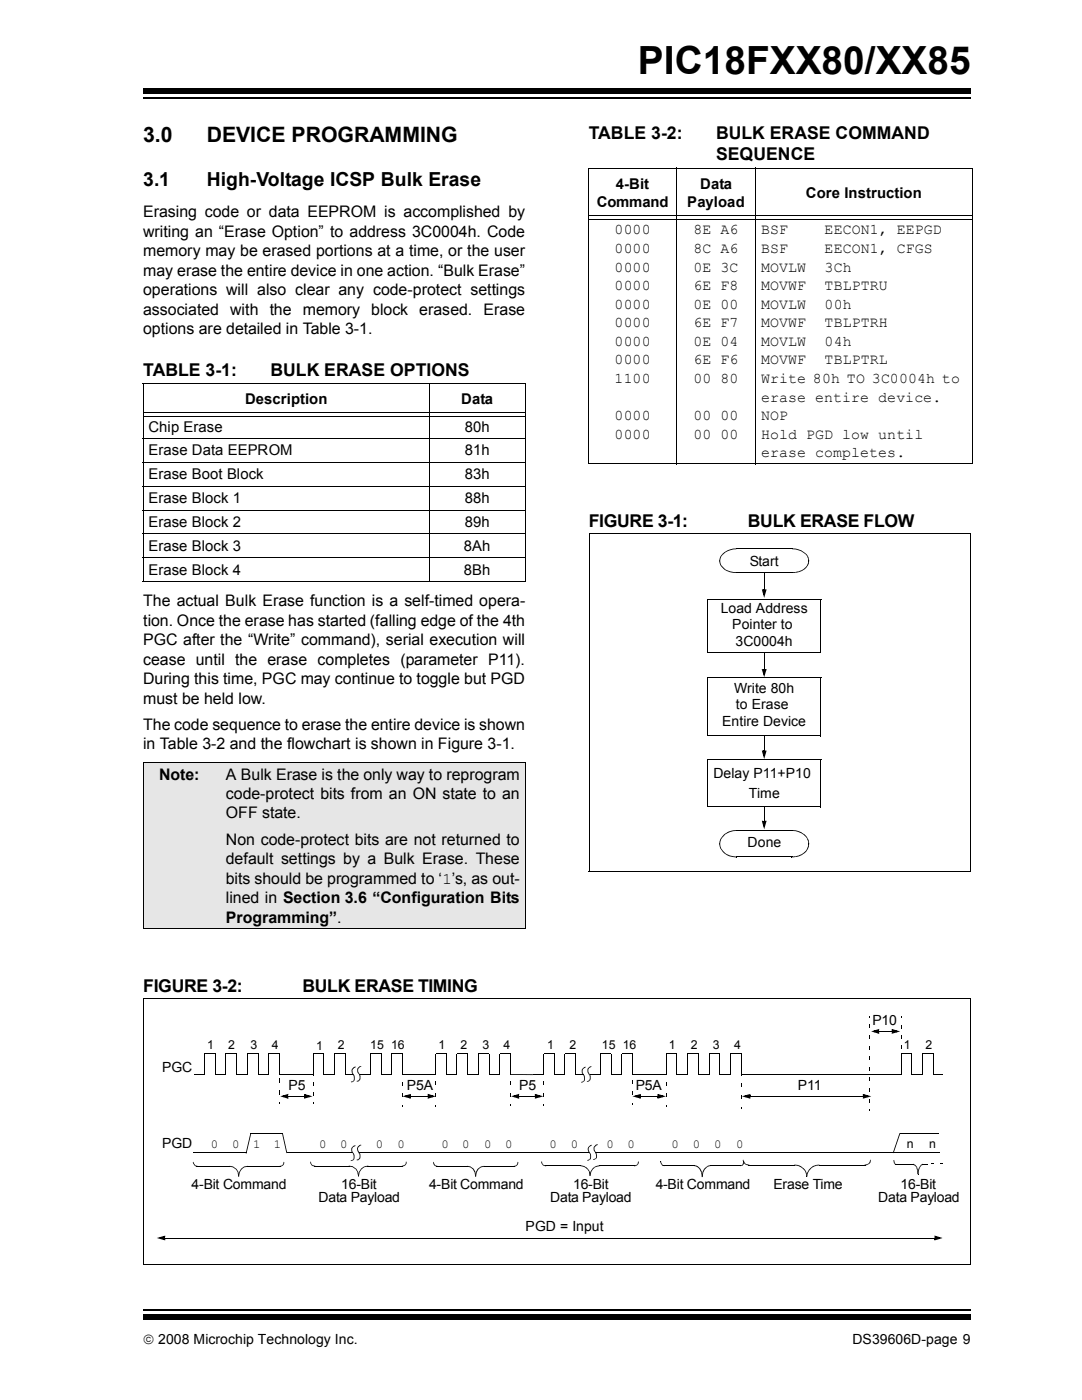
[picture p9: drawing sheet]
<svg xmlns="http://www.w3.org/2000/svg" width="216mm" height="279mm" viewBox="0 0 216 279" stroke-linecap="round" stroke-linejoin="round" font-family="sans-serif">
<path d="M28.6 261.4h165.1" fill="none" stroke="#000" stroke-width=".34"/>
<path d="M28.6 262.4h165.1v1.1h-165.1z" fill="#000"/>
<path d="M28.6 17.3h165.1v5.4h-165.1z" fill="#fff"/>
<path d="M28.6 19.6h165.1" fill="none" stroke="#000" stroke-width=".34"/>
<path d="M28.6 17.7h165.1v1.1h-165.1z" fill="#000"/>
<path d="M28.6 152.1h76.2v33.1h-76.2z" fill="#e6e6e6"/>
<g fill="none" stroke="#000" stroke-width=".2">
<path d="M117.4 33.5h76.7M117.5 33.6v58.9M135 33.4v59.3M150.8 33.4v59.3M194 33.6v58.9M117.6 42.9h76.3M117.6 43.8h76.3M28.5 76.6h57.1M28.6 76.6v39.4M85.7 76.5v39.7M85.8 76.6h19.1M104.8 76.6v39.4"/>
<path d="M28.5 87.5h76.4M28.5 92.3h76.4M28.5 97h76.4M28.7 82.3h76M28.7 83.2h76M117.4 92.6h76.7M28.5 101.8h76.4M28.5 106.6h76.4M28.5 111.3h76.4M28.5 116.1h57.1M85.8 116.1h19.1M117.6 106.4v67.6"/>
<path d="M117.6 106.5h76.1M141.2 119.7h22.7M141.2 119.6v10.7M146.9 109.5h11.3M146.9 114.3h11.3M152.5 114.3v3.4M163.8 119.7v10.7M193.6 106.5v67.6M141.1 130.3h22.7M141.2 135.2v11.7M141.2 135.3h22.7M152.5 130.4v3.2"/>
<path d="M163.8 135.3v11.7M28.5 152.1h76.4M28.6 152.2v32.9M104.8 152.2v32.9M141.1 146.9h22.7M141.2 151.6v9.5M141.2 151.7h22.7M152.5 146.7v3.2M163.8 151.7v9.4M117.5 174h76.1M141.1 161.1h22.7M146.9 165.7h11.3"/>
<path d="M146.9 171h11.3M152.5 161.1v2.8M28.5 185.2h76.4M38.7 214.5h2.1v-4.3h2.2v4.3h2.1v-4.3h2.1v4.3h2.2v-4.3h2.1v4.3h2.1v-4.3h2.2v4.3M55.8 214.5h6.7v-4.3h2.1v4.3h2.2v-4.3h2.2v4.3M57.6 218.8h3.1M71.8 214.5h2.1v-4.3h2.1v4.3h2.2v-4.3h2.1v4.3M80.3 214.5h6.7v-4.2h2.1v4.2M82 218.8h3.3M89 214.5h2.2v-4.2h2.1v4.2M148 214.5h31.8v-4.3h2.1v4.3h2.2v-4.3h2.1v4.3M149.7 218.8h22.5"/>
<path d="M175.5 205.8h2.4M57.2 230.1h13.2M70.5 230.1h47.1M149.3 232.5h9.3M163.4 232.5h9.3M179.6 226.1h7.6M33 247.1h153.4"/>
</g>
<g fill="#000">
<path d="M143.5 111.9l.2 .2zM144.1 110.5l1-.6 .5-.2 .1 .1-1.4 .8-.4 .5-.2 .9-.2-.1a1.88 1.88 0 0 1 .6-1.4zM143.5 111.8h.2zM143.5 111.9h.2l.1 .5h-.2zM143.6 112.4h.2l.1 .4-.1 .1zM145.6 109.7l.7-.2v.2l-.6 .1zM146.3 109.5l.6-.1v.2l-.6 .1zM146.9 109.4l.1 .2zM146.9 114.2l.1 .2zM143.8 112.9l.1-.1 .7 .8 .5 .2 1.8 .4v.2a3.5 3.5 0 0 1-3.1-1.5zM152.2 117.6h.3v.4h-.3zM152 117.6l.4 .1 .3 .9-.4 .1 .3-1 .3 .1-.4 .2v-.4h.4l-.4 1.7z"/>
<path d="M158 109.4l.1 .2zM158 114.2l.1 .2zM158.1 109.4a3.6 3.6 0 0 1 3.1 1.6l-.2 .1-.2-.5-.9-.6-1.2-.3-.6-.1zM158.1 114.2l.6-.1v.2l-.6 .1zM158.7 114.1l.6-.1 .1 .2-.7 .1zM161 111.1l.2-.1 .2 .5h-.2zM161.3 111.9l.2 .1zM161.3 111.8l.2 .1zM161.2 111.5h.2l.1 .4h-.2zM161.3 111.9h.2a2.59 2.59 0 0 1-2.1 2.3l-.1-.2 .6-.2 .9-.6 .4-.8zM152.2 133.5h.3v.4h-.3zM152 133.5l.4 .2 .3 .8-.4 .1 .3-.9h.3l-.4 .2v-.4h.5l-.5 1.6z"/>
<path d="M152.2 149.8h.3v.3h-.3zM152 149.8l.4 .1 .3 .9-.4 .1 .3-1 .3 .1-.4 .1v-.3h.4l-.4 1.7zM143.5 168.4l.2 .1zM144.5 166.5l1.1-.6 .1 .1-1.1 .6-.3 .4-.4 .4-.2 1.1-.2-.1a2.57 2.57 0 0 1 1-1.9zM143.5 168.3l.2-.1zM143.5 168.4l.2-.1 .1 .6h-.2zM143.6 168.9h.2l.1 .5h-.1zM145.6 165.9l.7-.2v.2l-.6 .1zM146.3 165.7h.6v.1l-.6 .1zM146.9 165.7l.1 .1zM146.9 171l.1 .1zM143.8 169.4l.1-.1 .7 .9 .5 .3 1.8 .5v.1a3.6 3.6 0 0 1-3.1-1.7z"/>
<path d="M152.2 163.8h.3v.3h-.3zM152 163.8l.4 .1 .3 .9-.4 .1 .3-1 .3 .1-.4 .1v-.3h.4l-.4 1.7zM158 165.7l.1 .1zM158 171l.1 .1zM158.1 165.7a3.4 3.4 0 0 1 3.1 1.7h-.2l-.2-.4-.9-.7-1.2-.4-.6-.1zM158.1 171l.6-.1v.1l-.6 .1zM158.7 170.9l.6-.2 .1 .2-.7 .1zM161 167.4h.2l.2 .5h-.2zM161.3 168.4l.2 .1zM161.3 168.2l.2 .1zM161.2 167.9h.2l.1 .5h-.2zM161.3 168.3h.2a2.76 2.76 0 0 1-2.1 2.6l-.1-.2 .6-.2 .9-.7 .4-.9z"/>
<path d="M57.2 218.5h.3v.3h-.3zM55.9 218.8l1.6-.5-.1 .4-.8 .3-.1-.4 .9 .3-.1 .3-.1-.4h.3v.5zM60.7 218.3l1.7 .5-1.7 .5 .1-.4 .9-.3 .1 .4-1-.3 .1-.3 .1 .4h-.3zM60.7 218.8h.3v.2h-.3zM62.4 218h.2v.7h-.2zM62.4 216h.2v.7h-.2zM62.4 214.4h.2v.3h-.2zM68.9 214.4h1.7v.2h-1.7zM80.2 218.2h.2v.8h-.2zM80.2 215.9h.2v.8h-.2zM80.2 214h.2v.3h-.2zM81.7 218.5h.3v.3h-.3z"/>
<path d="M80.3 218.8l1.7-.5-.1 .4-.9 .3-.1-.4 1 .3-.1 .3-.1-.4h.3v.5zM85.3 218.3l1.7 .5-1.7 .5 .2-.4 .8-.3 .1 .4-.9-.3 .1-.3 .1 .4h-.4zM85.3 218.8h.4v.2h-.4zM86.9 218.2h.1v.7h-.1zM86.9 215.8h.1v.8h-.1zM86.9 213.9h.1v.4h-.1zM149.4 218.5h.3v.3h-.3zM148 218.8l1.7-.5-.1 .4-.9 .3-.1-.4 1 .3-.1 .3-.1-.4h.3v.5zM172.2 218.3l1.7 .5-1.7 .5 .1-.4 .9-.3 .1 .4-1-.3 .1-.3 .1 .4h-.3zM172.2 218.8h.3v.2h-.3zM173.4 217.2h.1v.7h-.1zM173.4 215.1h.1v.7h-.1z"/>
<path d="M173.4 213h.1v.7h-.1zM173.4 210.8h.1v.8h-.1zM173.4 208.7h.1v.7h-.1zM173.4 206.6h.1v.7h-.1zM173.4 204.5h.1v.7h-.1zM173.4 202.7h.1v.4h-.1zM175.1 205.6h.3v.2h-.3zM173.8 205.8l1.6-.5-.1 .5-.8 .2-.1-.3 .9 .2-.1 .4-.1-.5h.3v.5zM177.9 205.4l1.7 .4-1.7 .5 .2-.4 .8-.2 .1 .3-.9-.2v-.4l.2 .4h-.4zM177.9 205.8h.4v.3h-.4zM179.7 210.6h.2v.4h-.2zM179.7 208.6h.2v.7h-.2z"/>
<path d="M179.7 206.6h.2v.7h-.2zM179.7 204.6h.2v.6h-.2zM179.7 202.9h.2v.3h-.2zM62.4 220h.2v.3h-.2zM80.2 220.6h.2v.3h-.2zM86.9 220.5h.1v.3h-.1zM148.2 231.5h.2zM148.2 231.6l.2-.1 .1 .4-.2 .1zM148.3 232l.2-.1 .2 .3-.1 .1zM149.4 232.4l.1 .2zM148.7 232.2l.7 .2v.2l-.5-.1-.3-.2zM158.4 232.4l.1 .2z"/>
<path d="M158.5 232.4a2.62 2.62 0 0 1 2.4 1.5h-.2l-.2-.3-.6-.6-.4-.2-1-.2zM160.7 233.9h.2l.1 .4-.1 .1zM160.9 234.8l.2 .1zM161.7 233.1l.8-.5 .1 .2-1.1 .8-.4 .7v.5h-.2l.2-.9zM160.9 234.3h.1l.1 .5h-.2zM162.5 232.6l.5-.1v.1l-.4 .2zM163 232.5l.5-.1v.2h-.5zM163.5 232.4l.1 .2zM172.5 232.4l.1 .2zM172.6 232.4l.4-.1 .1 .2-.5 .1zM173.4 221.4h.1v.4h-.1zM173.4 219.3h.1v.7h-.1z"/>
<path d="M173 232.3l.3-.1 .1 .1-.3 .2zM173.6 231.5l.2 .1zM173.6 231.5l.2 .1-.1 .4-.3 .3-.1-.1 .3-.3zM179.5 226.1l.2 .1-1.4 3.9h-.2zM32.6 246.8h.4v.3h-.4zM31.3 247.1l1.7-.5-.1 .4-.9 .2-.1-.3 1 .3-.1 .3-.2-.4h.4v.4zM186.5 246.6l1.6 .5-1.6 .5 .1-.4 .9-.3v.3l-.9-.2 .1-.4 .1 .5h-.3zM186.5 247.1h.3v.2h-.3z"/>
</g>
<g fill="#000">
<path d="M152.2 117.8h.5l-.2 .9zM152.2 133.7h.5l-.2 .8zM152.2 150h.5l-.2 .8zM152.2 164h.5l-.2 .9zM56.5 218.8l.9-.3v.5zM60.8 218.5l.9 .3-.9 .2zM80.9 218.8l.9-.3v.5zM85.5 218.5l.9 .3-.9 .2zM148.7 218.8l.9-.3v.5zM172.3 218.5l.9 .3-.9 .2zM174.4 205.8l.9-.2v.5zM178.1 205.6l.9 .2-.9 .3z"/>
<path d="M31.9 247.1l.9-.3v.5zM186.6 246.8l.9 .3-.9 .2z"/>
</g>
<path d="M70.4 229l.2-.2h.8a1.13 1.13 0 0 0 .4 1.4 .9 .9 0 0 1-.5 1.3h-.8a1.21 1.21 0 0 0-.2-1.7l-.1-.3z" fill-rule="evenodd" fill="#fff"/>
<path d="M50 226.2h.1l-.9 4h-.2zM56.3 226.3h.2l.8 3.8h-.2zM70 231.5l.1 .2zM70.1 231.5h.2v.2h-.2zM70.3 231.5l.1-.1 .1 .1-.2 .2zM70.8 228.6l.2 .1zM70.3 228.9l.5-.3 .1 .1-.6 .4v.7a1.37 1.37 0 0 1 .2 1.7v-1.2a1.03 1.03 0 0 1-.2-1.4zM71.2 231.4l.1 .2zM71.2 231.4h.3v.1l-.2 .1zM71.5 231.4l.1-.2 .1 .2-.2 .1zM72 228.4l.1 .2zM71.3 228.9l.7-.5v.2l-.5 .4v.6a1.41 1.41 0 0 1 .2 1.8l-.1-.2 .2-.1v-.8l-.3-.3a1.1 1.1 0 0 1-.2-1.1z" fill="#000"/>
<path d="M38.6 230.1h10.6M50 226.2h6.5" fill="none" stroke="#000" stroke-width=".2"/>
<path d="M70.4 213.2l.3-.1h.7a1.28 1.28 0 0 0 .4 1.4v.9l-.2 .3-1.1 .1a1.2 1.2 0 0 0-.2-1.7l-.1-.3z" fill-rule="evenodd" fill="#fff"/>
<path d="M70 215.8l.1 .2zM70.1 215.8h.2l.1 .2h-.3zM70.3 215.8l.2-.1 .1 .1-.2 .2zM70.8 212.9l.2 .1zM70.5 213l.3-.1 .1 .1-.5 .4v.7a1.37 1.37 0 0 1 .2 1.7v-.9l-.4-.8-.1-.4 .1-.3zM71.2 215.7l.1 .2zM71.2 215.7h.3v.1l-.2 .1zM71.4 215.7l.2-.2 .1 .2-.2 .1zM72 212.7l.1 .2zM71.3 213.2l.7-.5v.2l-.5 .3v.7a1.41 1.41 0 0 1 .2 1.8l-.1-.2 .2-.1v-.6l-.5-.8z" fill="#000"/>
<path d="M93.3 214.5h2.2v-4.2h2.1v4.2M97.6 214.5h2.1v-4.2h2.2v4.2M106.3 214.5h2.2v-4.2h2.1v4.2h2.1v-4.2h2.2v4.2M117.7 214.5h2.1v-4.2h2.2v4.2h2.1v-4.2h2.1v4.2" fill="none" stroke="#000" stroke-width=".2"/>
<path d="M116.4 213.3l.2-.2 .7 .1a1.38 1.38 0 0 0 .4 1.4 .87 .87 0 0 1-.5 1.2h-.7a1.2 1.2 0 0 0-.3-1.7v-.3z" fill-rule="evenodd" fill="#fff"/>
<g fill="#000">
<path d="M55.7 217.6h.2v.9h-.2zM55.7 215.3h.2v.8h-.2zM55.7 213.4h.2v.4h-.2zM101.8 218.1h.1v.8h-.1zM101.8 215.8h.1v.7h-.1zM101.8 213.9h.1v.3h-.1zM101.8 214.3l.1 .2zM103.3 218.5h.3v.3h-.3zM102 218.8l1.6-.5-.1 .4-.9 .3-.1-.4 1 .3-.1 .3-.1-.4h.3v.5zM106.3 214.4l.1 .2zM106.7 218.3l1.7 .5-1.7 .5 .1-.4 .9-.3 .1 .4-1-.3 .1-.3 .2 .4h-.4zM106.7 218.8h.4v.2h-.4z"/>
<path d="M108.5 218.1h.1v.7h-.1zM108.5 215.7h.1v.8h-.1zM108.5 213.8h.1v.4h-.1zM114.8 214.4h1.7v.2h-1.7zM116 215.9l.1 .2zM116 215.9l.2-.1 .1 .2-.2 .1zM116.2 215.9l.2-.2 .1 .2-.2 .1zM116.7 212.9l.2 .1zM116.5 213l.2-.1 .1 .2-.6 .4 .1 .6a1.37 1.37 0 0 1 .2 1.8v-1.3a.97 .97 0 0 1 0-1.6zM117.1 215.7l.1 .2zM117.2 215.7h.2v.2h-.2zM117.5 215.6l.1 .1-.2 .2-.1-.2z"/>
<path d="M117.9 212.8l.1 .1zM117.3 213.2l.6-.4v.2l-.5 .3v.7a1.41 1.41 0 0 1 .2 1.7l-.1-.1 .2-.2v-.7l-.4-.6zM126.2 217.8h.1v.8h-.1zM126.2 215.5h.1v.8h-.1zM126.2 213.6h.1v.3h-.1zM127.5 218.5h.4v.3h-.4zM126.2 218.8l1.7-.5-.1 .4-.9 .3-.1-.4 1 .3-.1 .3-.2-.4h.4v.5zM131.2 218.3l1.7 .5-1.7 .5 .1-.4 .9-.3 .1 .4-1-.3 .1-.3 .1 .4h-.3zM131.2 218.8h.3v.2h-.3zM132.8 218.2h.2v.8h-.2zM132.8 215.9h.2v.7h-.2zM132.8 214h.2v.3h-.2z"/>
<path d="M147.9 218.5h.1v.8h-.1zM147.9 216.2h.1v.8h-.1zM147.9 214.3h.1v.3h-.1zM186.1 214.4h1.9v.2h-1.9zM55.7 220h.2v.4h-.2zM101.8 220.4h.1v.4h-.1zM108.5 220.4h.1v.3h-.1zM126.2 220.1h.1v.4h-.1zM132.8 220.5h.2v.4h-.2zM147.9 220.9h.1v.3h-.1z"/>
</g>
<path d="M102.6 218.8l.8-.3v.5zM106.9 218.5l.9 .3-.9 .2zM126.8 218.8l.9-.3v.5zM131.4 218.5l.8 .3-.8 .2z" fill="#000"/>
<path d="M103.6 218.8h3.1M126.2 214.5h6.7v-4.3h2.2v4.3M127.9 218.8h3.3M135 214.5h2.2v-4.3h2.2v4.3M139.3 214.5h2.2v-4.3h2.1v4.3M143.7 214.5h2.1v-4.3h2.2v4.3" fill="none" stroke="#000" stroke-width=".2"/>
<path d="M101.9 214.5h4.4" fill="none" stroke="#000" stroke-width=".21"/>
<path d="M117.6 228.9l.2-.2h.8a1.24 1.24 0 0 0 .3 1.4l.1 .5-.3 .7-1 .1a1.28 1.28 0 0 0-.3-1.7z" fill-rule="evenodd" fill="#fff"/>
<g fill="#000">
<path d="M38.5 231.9l.1 .1zM38.5 232h.1l.1 .3h-.1zM38.6 232.3l.1-.1 .2 .3-.1 .1zM39.4 232.7v.1zM38.8 232.6l.1-.1 .5 .2-.1 .1zM45.8 232.7v.1zM45.9 232.7l.7 .1 .6 .5-.1 .1-.6-.4-.7-.2zM47.1 233.4l.1-.1 .4 .6-.2 .1zM47.5 234.7l.2 .1zM48.1 233.3l.2-.2 .2 .1-.7 .8-.1 .8-.2-.1 .2-.8zM47.4 234l.2-.1 .1 .8-.2 .1zM47.5 234.8l.2-.1z"/>
<path d="M48.3 233.1l.4-.3v.2l-.3 .2zM48.7 232.8l.7-.1v.1l-.7 .2zM49.4 232.7l.1 .1zM55.8 232.7l.1 .1zM55.9 232.7l.3-.1v.2h-.3zM56.2 232.6l.2-.1 .1 .1-.3 .2zM56.6 231.9l.1 .1zM56.6 232h.1l-.2 .6-.1-.1zM61.9 231.9h.2zM61.9 232l.2-.1v.3l-.2 .1zM61.9 232.3l.2-.1 .2 .2-.2 .1zM62.8 232.6l.1 .2z"/>
<path d="M62.1 232.5l.2-.1 .5 .2v.2zM69.6 232.6v.2zM69.7 232.6l.7 .2 .7 .4-.1 .2-.6-.5-.8-.1zM71 233.3l.1-.1 .4 .7h-.2zM71.5 234.7l.1 .1zM72.1 233.2l.2-.2 .1 .1-.6 .8-.2 .8h-.1l.1-.8zM71.3 233.9h.2l.1 .8h-.1zM71.5 234.7h.1zM72.3 233l.4-.2v.1l-.3 .2zM72.7 232.8l.7-.2v.2l-.7 .1zM73.4 232.6l.1 .2zM80.2 232.6l.1 .2z"/>
<path d="M80.3 232.6h.3v.1l-.3 .1zM80.6 232.6l.2-.2 .1 .2-.3 .1zM81 231.8l.2 .2zM81 231.9l.2 .1-.3 .6-.1-.2zM86.4 231.9l.2 .1zM86.4 232h.2l.1 .3h-.2zM86.5 232.3l.2-.1 .1 .3-.2 .1zM87.1 232.7l.1 .1zM87.2 232.7v.1zM86.6 232.6l.2-.1 .4 .2v.1zM93.2 232.7v.1zM93.3 232.7l.6 .1 .6 .5-.1 .1-.5-.4-.6-.2z"/>
<path d="M94.4 233.4l.1-.1 .4 .6-.2 .1zM94.8 234.7l.2 .1zM95.3 233.3l.3-.2 .1 .1-.2 .2-.4 .6-.1 .8-.2-.1 .2-.8zM94.7 234l.2-.1 .1 .8-.2 .1zM94.8 234.8l.2-.1zM95.6 233.1l.3-.3 .1 .2-.3 .2zM95.9 232.8l.7-.1v.1l-.6 .2zM96.6 232.7l.1 .1zM102.5 232.7l.2 .1zM102.6 232.7l.3-.1 .1 .2h-.3zM102.9 232.6l.2-.1 .1 .1-.2 .2zM103.3 231.9l.1 .1z"/>
<path d="M103.3 232h.1l-.2 .6-.1-.1zM108 231.8h.2zM108 231.9h.2v.3h-.2zM108 232.2l.2-.1 .2 .3-.2 .1zM108.8 232.6l.1 .2zM108.9 232.6l.1 .2zM108.2 232.5l.2-.1 .5 .2v.2zM115.8 232.6l-.1 .1zM115.9 232.6l.7 .1 .7 .5-.2 .1-.5-.4-.8-.2zM117.1 233.3l.2-.1 .4 .6-.2 .1zM117.2 231.5l.1 .2zM117.3 231.5l.2-.1v.2l-.2 .1z"/>
<path d="M117.6 234.6l.2 .1zM118.2 233.2l.3-.3 .2 .2-.7 .8-.2 .7h-.2l.2-.8zM117.5 231.4l.1-.1 .1 .2-.2 .1zM117.5 233.9l.2-.1 .1 .8h-.2zM117.6 234.6h.2zM117.9 228.5l.2 .1zM117.5 228.8l.4-.3 .1 .2-.5 .3v.7a1.37 1.37 0 0 1 .2 1.8l-.1-.2 .2-.1v-.8l-.3-.5a.82 .82 0 0 1 0-1.1zM118.3 231.3l.1 .2zM118.5 232.9l.4-.2v.2l-.3 .2zM118.4 231.3h.2l.1 .2h-.3zM118.6 231.3l.2-.1 .1 .1-.2 .2zM118.9 232.7l.7-.1 .1 .1-.8 .2z"/>
<path d="M119.1 228.4l.2 .1zM118.8 228.5l.3-.1 .1 .1-.6 .5 .1 .7a1.46 1.46 0 0 1 .3 1.5l-.1 .1-.1-.1 .2-.2-.2-.9a1.01 1.01 0 0 1 0-1.6zM119.6 232.6l.2 .1zM126.6 232.6l.1 .2zM126.5 232.6l.1 .2zM126.6 232.6l.3-.1 .1 .2-.4 .1zM126.9 232.5l.2-.1 .1 .1-.2 .2zM127.3 231.8l.2 .1zM127.3 231.9h.2l-.3 .6-.1-.1zM131.7 231.7h.2zM131.7 231.7h.2l.1 .4h-.2zM131.8 232.1l.2-.1 .1 .3-.1 .1z"/>
<path d="M132.4 232.6l.1 .1zM132.6 232.6v.1zM132 232.4l.1-.1 .2 .3h.3l-.1 .1h-.3zM138.4 232.6l.1 .1zM138.5 232.6l.7 .1 .5 .5-.1 .2-.5-.5-.6-.2zM139.6 233.3l.1-.1 .4 .7-.2 .1zM140 234.8l.2 .1zM140.5 233.2l.6-.5 .1 .2-.5 .4-.4 .7-.1 .8h-.2l.2-.9zM139.9 234l.2-.1 .1 .9h-.2zM140 234.8h.2zM141.1 232.7l.3-.1 .1 .2-.3 .1zM141.4 232.6h.4v.1l-.4 .1z"/>
<path d="M141.8 232.6l.1 .1zM147.7 232.6l.1 .1zM147.7 232.6l.3-.1v.2h-.2zM148.3 231.7h.2zM148 232.6l.2-.3 .1 .2-.2 .2zM148.3 231.7h.2l-.2 .8-.1-.2zM178.3 231.5h.1zM178.3 231.6h.1l.2 .6h-.2zM178.4 232.2l.2-.1 .1 .2-.1 .1zM178.7 232.3l.1 .2zM178.8 232.3l.1 .2zM178.6 232.3h.2v.2l-.2-.1z"/>
<path d="M182.2 232.3v.2zM182.3 232.3l.3 .2 .4 .5h-.2l-.3-.4-.3-.1zM182.8 233h.2l.2 .6h-.2zM183.1 234.3l.2 .1zM183.4 233h.2l-.3 1.3h-.2zM183 233.6h.2l.1 .7h-.2zM183.7 232.5l.2 .1-.3 .4-.2-.1zM183.7 232.5l.4-.2v.2l-.3 .1zM184.1 232.3l.1 .1zM187.6 232.3l.1 .2zM187.5 232.3l.1 .2zM187.6 232.3h.1l.1 .1-.2 .1z"/>
<path d="M187.8 232.1l.2 .1-.2 .2-.1-.1zM187.9 231.5l.2 .1zM187.9 231.6h.2l-.1 .6h-.2z"/>
</g>
<g fill="none" stroke="#000" stroke-width=".2">
<path d="M39.2 232.8h6.7M49.3 232.8h6.7M62.7 232.7h7M73.3 232.7h7M87.2 232.8h6.1M96.5 232.8h6.2M108.9 232.7h7M118.8 230.1h68.7M119.5 232.7h7.1M132.5 232.6h6.1M141.7 232.6h6M178.8 232.4h3.5"/>
<path d="M184.1 232.4h3.5"/>
</g>
<g fill="#fff">
<path d="M185.3 231.3h4.1v1.3h-4.1z"/>
<path d="M185.3 231.2h4.1v.2h-4.1z"/>
<path d="M189.3 231.3h.1v1.3h-.1z"/>
<path d="M185.2 232.5h4.2v.1h-4.2z"/>
<path d="M185.2 231.2h.2v1.4h-.2z"/>
</g>
<path d="M185.9 232.2l.1 .1zM186 232.2h.3v.1h-.3zM187.7 232.2l.1 .1zM187.8 232.2h.3v.1h-.3z" fill="#000"/>
<path d="M28.7 199.2h165M28.7 199.2v53.2M193.6 199.2v53.2M28.6 252.4h165" fill="none" stroke="#000" stroke-width=".2"/>
<text font-size="7.7" x="127.3" y="14.7">PIC18FXX80/XX85</text>
<g font-size="4.2">
<text x="28.6" y="28.3">3.0</text>
<text x="41.3" y="28.3">DEVICE PROGRAMMING</text>
</g>
<g font-size="3.9">
<text x="28.6" y="37.2">3.1</text>
<text x="41.3" y="37.2">High-Voltage ICSP Bulk Erase</text>
</g>
<g font-size="3.5">
<text x="117.5" y="27.7">TABLE 3-2:</text>
<text x="142.9" y="27.7">BULK ERASE COMMAND</text>
<text x="142.9" y="32">SEQUENCE</text>
<text x="28.6" y="75">TABLE 3-1:</text>
<text x="54" y="75">BULK ERASE OPTIONS</text>
<text x="117.5" y="105.2">FIGURE 3-1:</text>
<text x="149.2" y="105.2">BULK ERASE FLOW</text>
<text x="28.6" y="198">FIGURE 3-2:</text>
<text x="60.3" y="198">BULK ERASE TIMING</text>
</g>
<g font-size="3.2">
<text x="28.6" y="43.4">Erasing code or data EEPROM is accomplished by</text>
<text x="28.6" y="47.3">writing an ìErase Optionî to address 3C0004h. Code</text>
<text x="28.6" y="51.2">memory may be erased portions at a time, or the user</text>
<text x="28.6" y="55">may erase the entire device in one action. ìBulk Eraseî</text>
<text x="28.6" y="58.9">operations will also clear any code-protect settings</text>
<text x="28.6" y="62.8">associated with the memory block erased. Erase</text>
<text x="28.6" y="66.7">options are detailed in Table 3-1.</text>
<text x="28.6" y="121">The actual Bulk Erase function is a self-timed opera-</text>
<text x="28.6" y="124.9">tion. Once the erase has started (falling edge of the 4th</text>
<text x="28.6" y="128.8">PGC after the ìWriteî command), serial execution will</text>
<text x="28.6" y="132.6">cease until the erase completes (parameter P11).</text>
<text x="28.6" y="136.5">During this time, PGC may continue to toggle but PGD</text>
<text x="28.6" y="140.4">must be held low.</text>
<text x="28.6" y="145.7">The code sequence to erase the entire device is shown</text>
<text x="28.6" y="149.6">in Table 3-2 and the flowchart is shown in Figure 3-1.</text>
<text x="31.7" y="155.6">Note:</text>
<text x="45.1" y="155.6">A Bulk Erase is the only way to reprogram</text>
<text x="45.1" y="159.5">code-protect bits from an ON state to an</text>
<text x="45.1" y="163.3">OFF state.</text>
<text x="45.1" y="168.6">Non code-protect bits are not returned to</text>
<text x="45.1" y="172.5">default settings by a Bulk Erase. These</text>
<text x="45.1" y="176.4">bits should be programmed to ë1ís, as out-</text>
<text x="45.1" y="180.3">lined in Section 3.6 ìConfiguration Bits</text>
<text x="45.1" y="184.2">Programmingî.</text>
</g>
<g font-size="3">
<text x="119.1" y="41.3">Command</text>
<text x="122.9" y="37.6">4-Bit</text>
<text x="137.1" y="41.3">Payload</text>
<text x="139.7" y="37.6">Data</text>
<text x="160.8" y="39.5">Core Instruction</text>
<text x="122.6" y="46.8">0000</text>
<text x="138.4" y="46.8">8E A6</text>
<text x="151.8" y="46.8">BSF</text>
<text x="164.5" y="46.8">EECON1, EEPGD</text>
<text x="122.6" y="50.5">0000</text>
<text x="138.4" y="50.5">8C A6</text>
<text x="151.8" y="50.5">BSF</text>
<text x="164.5" y="50.5">EECON1, CFGS</text>
<text x="122.6" y="54.2">0000</text>
<text x="122.6" y="57.9">0000</text>
<text x="138.4" y="54.2">0E 3C</text>
<text x="138.4" y="57.9">6E F8</text>
<text x="151.8" y="54.2">MOVLW</text>
<text x="151.8" y="57.9">MOVWF</text>
<text x="164.5" y="54.2">3Ch</text>
<text x="164.5" y="57.9">TBLPTRU</text>
<text x="122.6" y="61.6">0000</text>
<text x="122.6" y="65.3">0000</text>
<text x="138.4" y="61.6">0E 00</text>
<text x="138.4" y="65.3">6E F7</text>
<text x="151.8" y="61.6">MOVLW</text>
<text x="151.8" y="65.3">MOVWF</text>
<text x="164.5" y="61.6">00h</text>
<text x="164.5" y="65.3">TBLPTRH</text>
<text x="122.6" y="69">0000</text>
<text x="138.4" y="69">0E 04</text>
<text x="151.8" y="69">MOVLW</text>
<text x="164.5" y="69">04h</text>
<text x="122.6" y="72.7">0000</text>
<text x="122.6" y="76.4">1100</text>
<text x="138.4" y="72.7">6E F6</text>
<text x="138.4" y="76.4">00 80</text>
<text x="151.8" y="72.7">MOVWF</text>
<text x="151.8" y="76.4">Write 80h TO 3C0004h to</text>
<text x="164.5" y="72.7">TBLPTRL</text>
<text x="48.9" y="80.7">Description</text>
<text x="92" y="80.7">Data</text>
<text x="122.6" y="83.8">0000</text>
<text x="138.4" y="83.8">00 00</text>
<text x="151.8" y="80.2">erase entire device.</text>
<text x="151.8" y="83.8">NOP</text>
<text x="29.6" y="86.2">Chip Erase</text>
<text x="92.8" y="86.2">80h</text>
<text x="122.6" y="87.6">0000</text>
<text x="138.4" y="87.6">00 00</text>
<text x="151.8" y="87.6">Hold PGD low until</text>
<text x="29.6" y="90.9">Erase Data EEPROM</text>
<text x="29.6" y="95.7">Erase Boot Block</text>
<text x="92.8" y="95.7">83h</text>
<text x="92.8" y="90.9">81h</text>
<text x="151.8" y="91.3">erase completes.</text>
<text x="29.6" y="100.4">Erase Block 1</text>
<text x="92.7" y="100.4">88h</text>
<text x="29.6" y="105.2">Erase Block 2</text>
<text x="92.7" y="105.2">89h</text>
<text x="29.6" y="110">Erase Block 3</text>
<text x="92.6" y="110">8Ah</text>
<text x="29.6" y="114.7">Erase Block 4</text>
<text x="92.6" y="114.7">8Bh</text>
</g>
<g font-size="2.8">
<text x="149.6" y="113">Start</text>
<text x="143.8" y="122.4">Load Address</text>
<text x="146.1" y="125.6">Pointer to</text>
<text x="146.8" y="128.9">3C0004h</text>
<text x="146.5" y="138.2">Write 80h</text>
<text x="146.9" y="141.5">to Erase</text>
<text x="144.1" y="144.9">Entire Device</text>
<text x="142.4" y="155.3">Delay P11+P10</text>
<text x="149.4" y="159.2">Time</text>
<text x="149.1" y="169.1">Done</text>
<text x="174.1" y="204.5">P10</text>
<text x="32.4" y="213.9">PGC</text>
<text x="57.6" y="217.6">P5</text>
<text x="81.2" y="217.6">P5A</text>
<text x="103.6" y="217.6">P5</text>
<text x="126.9" y="217.6">P5A</text>
<text x="159.2" y="217.6">P11</text>
<text x="32.4" y="229">PGD</text>
<text x="38.2" y="237.3">4-Bit Command</text>
<text x="63.5" y="240">Data Payload</text>
<text x="68.1" y="237.3">16-Bit</text>
<text x="85.6" y="237.3">4-Bit Command</text>
<text x="109.8" y="239.9">Data Payload</text>
<text x="114.4" y="237.3">16-Bit</text>
<text x="130.9" y="237.3">4-Bit Command</text>
<text x="154.3" y="237.3">Erase Time</text>
<text x="175.3" y="239.9">Data Payload</text>
<text x="179.7" y="237.3">16-Bit</text>
<text x="104.9" y="245.6">PGD = Input</text>
<text x="28.6" y="268.2">© 2008 Microchip Technology Inc.</text>
<text x="170.1" y="268.2">DS39606D-page 9</text>
</g>
<g font-size="2.5">
<text x="41.4" y="209.3">1</text>
<text x="45.5" y="209.3">2</text>
<text x="50" y="209.3">3</text>
<text x="54.3" y="209.3">4</text>
<text x="63.1" y="209.5">1</text>
<text x="67.4" y="209.3">2</text>
<text x="73.9" y="209.3">15 16</text>
<text x="87.5" y="209.4">1</text>
<text x="91.9" y="209.4">2</text>
<text x="96.3" y="209.4">3</text>
<text x="100.5" y="209.4">4</text>
<text x="109.2" y="209.4">1</text>
<text x="113.6" y="209.4">2</text>
<text x="120.1" y="209.4">15 16</text>
<text x="133.5" y="209.4">1</text>
<text x="137.8" y="209.4">2</text>
<text x="142.2" y="209.4">3</text>
<text x="146.5" y="209.4">4</text>
<text x="180.4" y="209.4">1</text>
<text x="184.7" y="209.4">2</text>
<text x="42.1" y="229.2">0</text>
<text x="46.4" y="229.2">0</text>
<text x="50.5" y="229.2">1</text>
<text x="54.6" y="229.2">1</text>
<text x="63.7" y="229.2">0</text>
<text x="67.9" y="229.2">0</text>
<text x="75" y="229.2">0</text>
<text x="79.3" y="229.2">0</text>
<text x="88.1" y="229.2">0</text>
<text x="92.2" y="229.2">0</text>
<text x="96.6" y="229.2">0</text>
<text x="100.8" y="229.2">0</text>
<text x="109.6" y="229.2">0</text>
<text x="113.9" y="229.2">0</text>
<text x="121" y="229.2">0</text>
<text x="125.2" y="229.2">0</text>
<text x="134" y="229.2">0</text>
<text x="138.3" y="229.2">0</text>
<text x="142.5" y="229.2">0</text>
<text x="146.9" y="229.2">0</text>
<text x="180.9" y="229.2">n</text>
<text x="185.4" y="229.2">n</text>
</g>
</svg>
